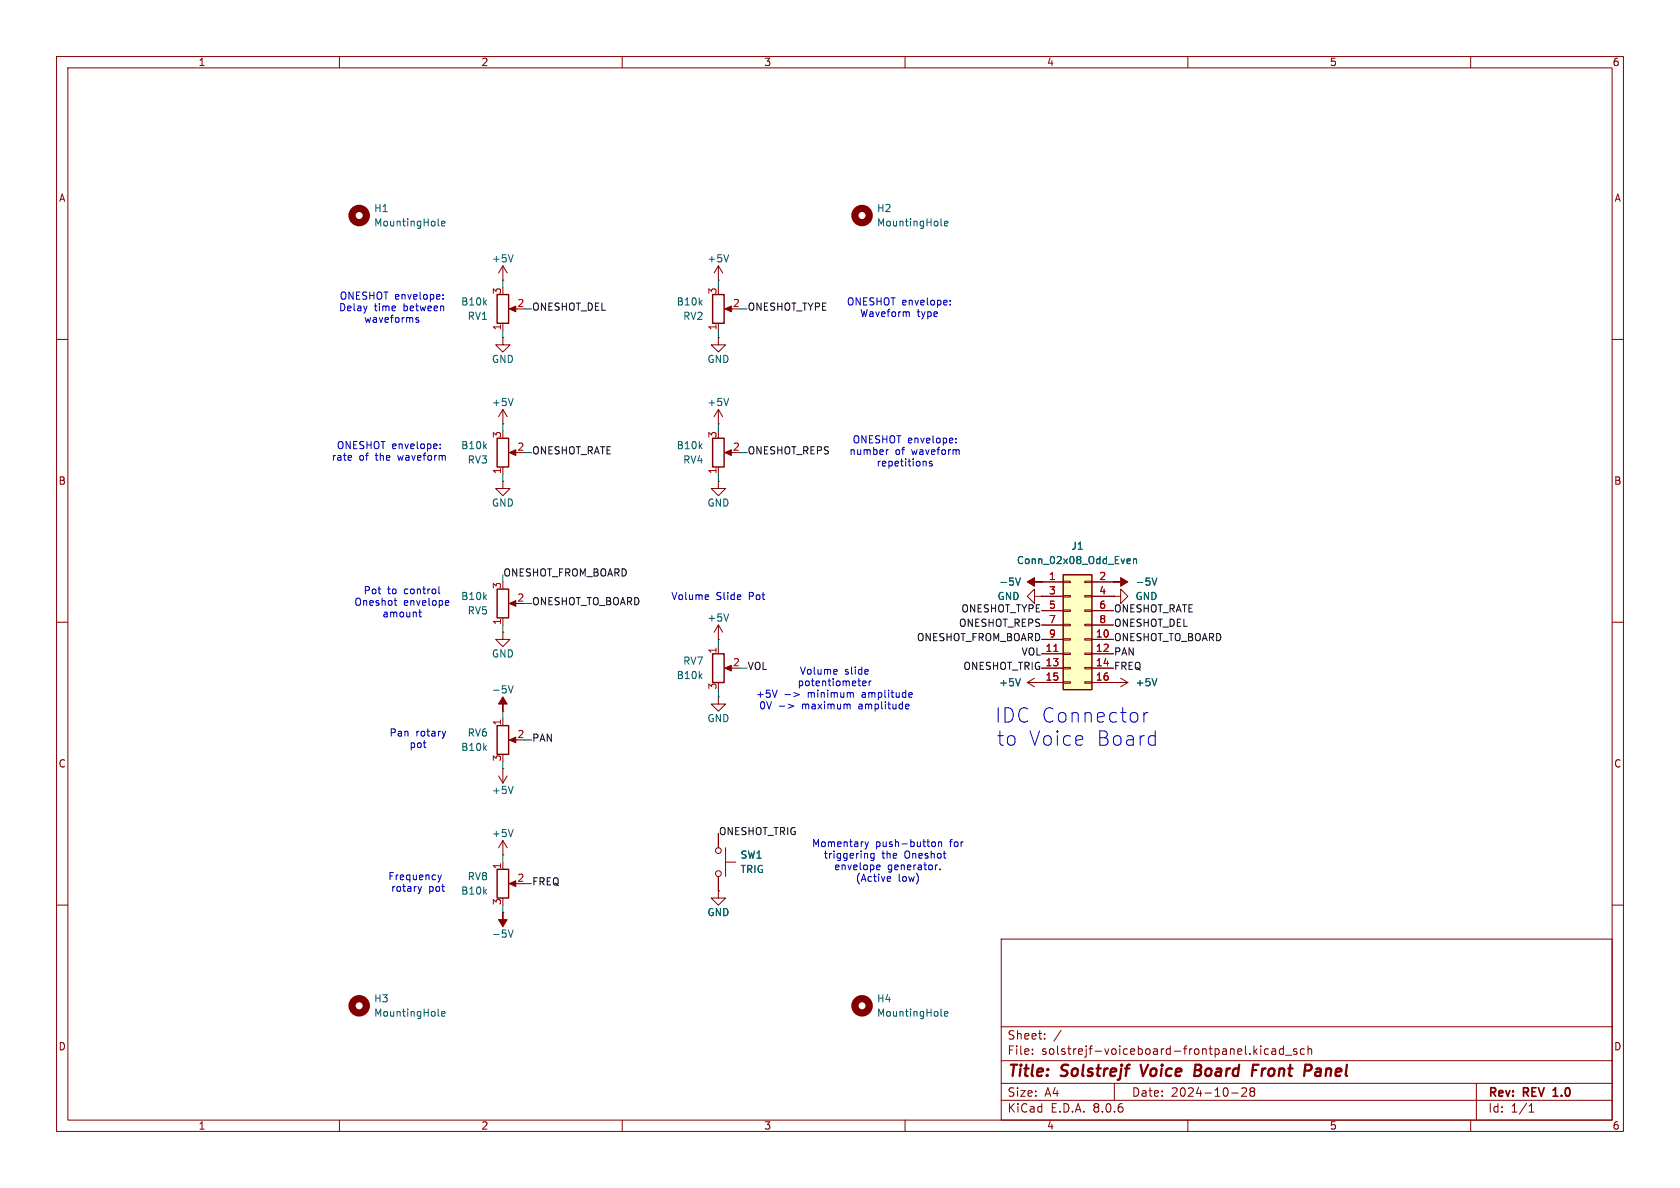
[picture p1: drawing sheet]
<svg xmlns="http://www.w3.org/2000/svg" width="297mm" height="210mm" viewBox="0 0 297 210" stroke-linecap="round" stroke-linejoin="round" font-family="sans-serif">
<g fill="none" stroke="#840000" stroke-width=".18">
<path d="M10 10h277v190h-277zM12 12h273v186h-273zM60 10v2M110 10v2M160 10v2M210 10v2M260 10v2M10 60h2M88.9 49.5h.1M88.9 59.7v1.3h1.3l-1.3 1.2-1.3-1.2h1.3M88.9 59.7h.1M88.9 47v2.5"/>
<path d="M88.9 57.2v1.2M88.9 47l-.8 1.3M88.9 47l.8 1.3M90.4 54.6h1M127 49.5h.1M127 59.7v1.3h1.3l-1.3 1.2-1.3-1.2h1.3M127 59.7h.1M127 47v2.5M127 57.2v1.2M127 47l-.8 1.3M127 47l.8 1.3M128.5 54.6h1"/>
<path d="M285 60h2M88.9 74.9h.1M88.9 72.4v2.5M88.9 72.4l-.8 1.3M88.9 72.4l.8 1.3M127 74.9h.1M127 72.4v2.5M127 72.4l-.8 1.3M127 72.4l.8 1.3M88.9 85.1v1.3h1.3l-1.3 1.2-1.3-1.2h1.3M88.9 85.1h.1M88.9 82.6v1.2"/>
<path d="M90.4 80h1M127 85.1v1.3h1.3l-1.3 1.2-1.3-1.2h1.3M127 85.1h.1M127 82.6v1.2M128.5 80h1M10 110h2M88.9 111.8v1.2h1.3l-1.3 1.3-1.3-1.3h1.3M88.9 111.8h.1M88.9 109.2v1.3M90.4 106.7h1M127 113h.1M127 110.5v2.5"/>
<path d="M127 114.3v1.3M127 110.5l-.8 1.3M127 110.5l.8 1.3M128.5 118.1h1M182.9 105.4v-1.3l-1.3 1.3 1.3 1.3v-1.3h1.2M182.9 119.9l-1.3 .8M184.1 105.4h.1M184.1 102.9h.1M196.8 105.4h1.3v-1.3l1.3 1.3-1.3 1.3v-1.3M196.8 105.4h.1M196.8 102.9h.1M198.1 119.9l1.3 .8"/>
<path d="M285 110h2M88.1 137.2l.8 1.2M88.9 135.9h.1M88.9 125.7h.1M88.9 127v1.3M88.9 135.9v2.5M89.7 137.2l-.8 1.2M90.4 130.8h1M127 123.2v1.3h1.3l-1.3 1.2-1.3-1.2h1.3M127 123.2h.1M181.6 120.7h2.5M181.6 120.7l1.3 .7"/>
<path d="M184.1 120.7h.1M196.8 120.7h.1M196.8 120.7h2.6M199.4 120.7l-1.3 .7M10 160h2M88.9 151.1h.1M88.9 148.6v2.5M88.9 152.4v1.3M88.9 148.6l-.8 1.3M88.9 148.6l.8 1.3M90.4 156.2h1M127 157.5v1.3h1.3l-1.3 1.2-1.3-1.2h1.3"/>
<path d="M127 157.5h.1M127 147.3v2.6M127 154.9v2.6M128.3 152.4h1.7M128.3 149.9v5M285 160h2M88.9 161.3h.1M177 166h108v32h-108zM60 198v2M110 198v2M160 198v2M177 194.5h108"/>
<path d="M177 191.5h108M177 187.5h108M177 181.5h108M182.5 186.3v.1M182.5 185.5v.1M184.7 183.6v.1M184.7 182.8v.1M187.6 182.1l-1.3 2M197 191.5v3M210 198v2M217.7 193.2h1.2M219.5 192.4l.6-.1 .2 .1 .1 .3-.9 1.1h.9"/>
<path d="M221.2 192.9l-.2-.2 .2-.4 .5 .1 .1 .2-.3 .3M221.2 192.9l-.2 .3v.3l.2 .3 .5-.1 .1-.2-.1-.4-.2-.2M221.2 192.9h.3M222.9 184.9v.1M222.9 185.4v1M224.2 185.5l-.4-.1-.3 .3v.4l.2 .2h.5M224.9 185.5h.6v.9M225.5 185.8h-.5a.29 .29 0 0 0-.2 .3 .29 .29 0 0 0 .2 .3l.5-.1M226.9 185.5l-.4-.1-.3 .3v.4l.1 .2h.6M226.9 184.9v1.5M227.2 186.5h1.2M229.2 185.5l-.3-.1-.2 .2v.2l.5 .2v.3h-.5"/>
<path d="M230.6 185.5l-.4-.1-.3 .3v.4l.1 .2h.6M231.2 185.5l.3-.1 .3 .1 .1 .9M231.2 184.9v1.5M260 198v2M261 191.5v6.5M270.3 196.6h.9M270.3 195.5l.4-.4v1.5"/>
<circle cx="127" cy="150.4" r=".51"/>
<circle cx="127" cy="154.4" r=".51"/>
</g>
<path d="M274.6 193.8h.8M274.7 192.6l-.1 .1" fill="none" stroke="#840000" stroke-width=".3"/>
<path d="M201.6 188.2l.5 2M211.2 189.2h.7M211.9 189.2l.3 .1M212 188.2h-.6l-.3 2 1-.1M212.1 189.1l-.2 .1M221.4 189.2h.7M221.6 188.2h.9M233.3 188.9l-.6 .1M233.3 189.4h-.5a.4 .4 0 0 0-.3 .4 .4 .4 0 0 0 .2 .4h.5" fill="none" stroke="#840000" stroke-width=".4"/>
<g fill="none" stroke="#840000" stroke-width="1.3">
<circle cx="63.5" cy="38.1" r="1.27"/>
<circle cx="63.5" cy="177.8" r="1.27"/>
<circle cx="152.4" cy="177.8" r="1.27"/>
</g>
<g fill="none" stroke="#006464" stroke-width=".18">
<path d="M77.5 39.8l.1 .1M78.1 39.5l.6-.1-.1-.2-.4-.1-.1 .2v.6h.5M90.7 45l-.4 1.3M128.8 45l-.4 1.3M90.7 70.4l-.4 1.3M128.8 70.4l-.4 1.3M128.8 108.5l-.4 1.3M179.5 102.2l.5 1.2 .4-1.2M180.4 120l-.4 1.2M203.7 102.2l.4 1.2 .4-1.2M204.5 120l-.4 1.2M89.9 121.2l.4 1.3 .4-1.3"/>
<path d="M90.7 139l-.4 1.3M90.7 146.6l-.4 1.3M77.5 179.5l.1 .1M78.1 179.2l.6-.1-.1-.2-.4-.1-.1 .2v.6h.5M89.9 164.4l.4 1.3 .4-1.3M166.4 179.5l.1 .1M167 179.2l.6-.1-.1-.2-.4-.1-.1 .2v.6h.5"/>
</g>
<g fill="#840000" stroke="#840000" stroke-width=".18">
<path d="M88.9 161.3v1.3h.8l-.8 1.2-.8-1.2h.8z"/>
<path d="M128.1 118.1l1.2-.5v1z"/>
<path d="M128.1 54.6l1.2-.5v1z"/>
<path d="M128.1 80l1.2-.5v1z"/>
<path d="M88.9 123.2l.8 1.3h-.8v1.2v-1.2h-.8z"/>
<path d="M90 130.8l1.2-.5v1z"/>
<path d="M90 80l1.2-.5v1z"/>
<path d="M90 156.2l1.2-.5v1z"/>
<path d="M90 54.6l1.2-.5v1z"/>
<path d="M90 106.7l1.2-.5v1z"/>
<path d="M196.8 102.9h1.3v-.8l1.3 .8-1.3 .7v-.7z"/>
<path d="M181.6 102.9l1.3-.8v.8h1.2h-1.2v.7z"/>
</g>
<path d="M87.9 52.1h2v5.1h-2zM126 52.1h2v5.1h-2zM87.9 77.5h2v5.1h-2zM126 77.5h2v5.1h-2zM87.9 104.1h2v5.1h-2zM126 115.6h2v5.1h-2zM87.9 128.3h2v5.1h-2zM87.9 153.7h2v5.1h-2z" fill="none" stroke="#840000" stroke-width=".25"/>
<path d="M188 101.6h5v20.3h-5z" fill="#ffffc2"/>
<g fill="none" stroke="#840000" stroke-width=".18">
<path d="M184.1 102.9h.1M184.1 105.4h.1M184.1 102.9h3.9M184.1 113h3.9M184.1 115.6h3.9M184.1 118.1h3.9M184.1 105.4h3.9M184.1 108h3.9M184.1 110.5h3.9M188 118h1.2v.2h-1.2zM188 115.4h1.2v.3h-1.2zM188 112.9h1.2v.3h-1.2z"/>
<path d="M188 110.4h1.2v.2h-1.2zM188 107.8h1.2v.3h-1.2zM188 105.3h1.2v.2h-1.2zM188 102.7h1.2v.3h-1.2zM191.8 118h1.2v.2h-1.2zM191.8 115.4h1.2v.3h-1.2zM191.8 112.9h1.2v.3h-1.2zM191.8 110.4h1.2v.2h-1.2zM191.8 107.8h1.2v.3h-1.2zM191.8 105.3h1.2v.2h-1.2zM191.8 102.7h1.2v.3h-1.2zM193 102.9h3.8"/>
<path d="M193 113h3.8M193 115.6h3.8M193 118.1h3.8M193 105.4h3.8M193 108h3.8M193 110.5h3.8M196.8 102.9h.1M196.8 105.4h.1M184.1 120.7h.1M184.1 120.7h3.9M188 120.5h1.2v.3h-1.2zM191.8 120.5h1.2v.3h-1.2z"/>
<path d="M193 120.7h3.8M196.8 120.7h.1M127 157.5h.1M127 147.3v2.6M127 154.9v2.6"/>
</g>
<path d="M188 101.6h5v20.3h-5z" fill="none" stroke="#840000" stroke-width=".25"/>
<path d="M186.3 115.2h.7" fill="none" stroke="#a90000" stroke-width=".18"/>
<path d="M166.4 39.8l.1 .1M167 39.5l.6-.1-.1-.2-.4-.1-.1 .2v.6h.5M199.4 98.8l.4 .1v.2l-.6 .1M199.8 99.6h-.4M200.4 98.9l.2-.1 .3 .1v.7M200.4 98.8v.8M179.5 102.2l.5 1.2 .4-1.2M180.4 120l-.4 1.2M203.7 102.2l.4 1.2 .4-1.2M204.5 120l-.4 1.2" fill="none" stroke="#006464" stroke-width=".18"/>
<circle cx="152.4" cy="38.1" r="1.27" fill="none" stroke="#840000" stroke-width="1.3"/>
<g fill="none" stroke="#0000c2" stroke-width=".18">
<path d="M74 56.2l-.3-.1-.2 .2 .1 .2 .4 .1v.3h-.5M78.3 52.8v.1M78.3 52.1v.1M160.7 55.2l.1 .8M168 53.8v.1M168 53.1v.2M77.8 79.2v.1M77.8 78.5v.2M156.7 79.5v.8M156.8 79.6l-.1 .1M169 78.2v.1M169 77.5v.1"/>
<path d="M169.4 79.5l.2 .2v.6M62.1 80.6l.1 .2-.7 .1M163.6 81.5l.1 .2v.7M164.8 81.6l-.3-.1-.2 .2v.2l.5 .1v.3h-.5M69.7 106.2h.5M69.8 105.7v1.1l.4 .2M74.2 107.8v1.1l.3 .2M77.6 103.7v1.1l.2 .2M78.9 106.2h.4v.3l-.6 .1M79.3 106.9l-.4 .1M125.1 105.1l.2 .3-.6 .2M125.2 105.9l-.1 .1"/>
<path d="M147.8 118.3l.2 .3-.6 .2M147.9 119.1l-.1 .1M153.4 118.4l.1 .2-.6 .2M78.8 129.3l-.3 .8M137.4 122l-.4 1.3M137.8 124.8h.9M138.8 122.8h.9M139.3 124.5l1 .3-1 .4M140.3 122.4l1 .4-1 .4M149.9 124.5l.4 .2v.6M150.8 122.5l.1 .8M152.5 120.8l.6-.1-.1-.3h-.3l-.2 .2 .1 .6h.4"/>
<path d="M153.7 120.4v.8M154 120.4l-.3 .2M160.6 125.3h-.3M160.6 124.5l.1 .3-.6 .1M160.8 122.4l.4 .1 .1 .2-.6 .1M161.2 123.2l-.4 .1M202.2 126v1.7M203 126a.65 .65 0 0 0-.8 .4M204 130l.2 .2M204.2 129.2v2.5M204.2 131.6l-.2 .1M73.9 156.7l.3 .9"/>
<path d="M74.2 157.6l-.1 .3M74.5 156.7l-.3 .9M77.4 154.7l.3 .8M77.7 155.5l-.3 .4M78 154.7l-.3 .8M152.9 148.8l.3 .9M153.2 149.7l-.3 .4M153.5 148.8l-.3 .9M154.4 150.9l-.4 .1-.1 .5 .3 .2 .3-.1M154.5 150.9v1l-.2 .2h-.3M155 153.7h.5M155 153l.4-.1 .2 .3-.6 .1"/>
<path d="M157.4 155.7l-.4 .1M157.4 155l.1 .3-.6 .1M164.8 148.9l.2-.1 .3 .1 .1 .5-.1 .2-.3 .1-.2-.2zM165.7 152.9l-.3 .2M165.9 148.9l.2-.1 .3 .1 .1 .8M165.9 148.8v.9M166.2 153.6v.2"/>
</g>
<g fill="none" stroke="#009600" stroke-width=".18">
<path d="M88.9 49.5v1.3M88.9 58.4v1.3M92.7 54.6h1.3M127 49.5v1.3M127 58.4v1.3M130.8 54.6h1.3M88.9 74.9v1.3M127 74.9v1.3M88.9 83.8v1.3M92.7 80h1.3M127 83.8v1.3M130.8 80h1.3"/>
<path d="M88.9 110.5v1.3M92.7 106.7h1.3M127 113v1.3M130.8 118.1h1.3M88.9 125.7v1.3M88.9 134.6v1.3M92.7 130.8h1.3M127 121.9v1.3M88.9 151.1v1.3M92.7 156.2h1.3M88.9 160v1.3"/>
</g>
<g font-size="3.5" fill="#0000c2">
<text x="175.9" y="128">IDC Connector</text>
<text x="176.2" y="132.1">to</text>
<text x="181.8" y="132.1">Voice</text>
<text x="193.7" y="132.1">Board</text>
</g>
<g font-size="2.8" fill="#840000">
<text x="178" y="190.9">Title:</text>
<text x="187.7" y="190.9">Solstrejf</text>
<text x="202.6" y="190.9">Voice</text>
<text x="212.8" y="190.9">Board</text>
<text x="223.8" y="190.9">Front</text>
<text x="233.8" y="190.9">Panel</text>
</g>
<g font-size="2.1" fill="#840000">
<text x="178" y="184">Sheet:</text>
<text x="178" y="186.7">File:</text>
<text x="184.1" y="186.7">solstrejf-voiceboard-frontpanel.kicad_sch</text>
<text x="178" y="196.9">KiCad</text>
<text x="178" y="194.1">Size:</text>
<text x="184.7" y="194.1">A4</text>
<text x="185.7" y="196.9">E.D.A.</text>
<text x="193.3" y="196.9">8.0.6</text>
<text x="200" y="194.1">Date:</text>
<text x="207" y="194.1">2024-10-28</text>
<text x="263" y="194.3">Rev:</text>
<text x="263" y="196.9">Id:</text>
<text x="267.1" y="196.9">1/1</text>
<text x="269.4" y="194.3">REV</text>
<text x="275.3" y="194.3">1.0</text>
</g>
<g font-size="1.8" fill="#840000">
<text x="35" y="11.9">1</text>
<text x="85" y="11.9">2</text>
<text x="135" y="11.9">3</text>
<text x="185" y="11.9">4</text>
<text x="235" y="11.9">5</text>
<text x="285" y="11.9">6</text>
<text x="10.3" y="35.9">A</text>
<text x="285.3" y="35.9">A</text>
<text x="10.3" y="85.9">B</text>
<text x="285.3" y="85.9">B</text>
<text x="10.3" y="135.9">C</text>
<text x="285.3" y="135.9">C</text>
<text x="10.3" y="185.9">D</text>
<text x="285.3" y="185.9">D</text>
<text x="35" y="199.9">1</text>
<text x="85" y="199.9">2</text>
<text x="135" y="199.9">3</text>
<text x="185" y="199.9">4</text>
<text x="235" y="199.9">5</text>
<text x="285" y="199.9">6</text>
</g>
<g font-size="1.8" fill="#006464">
<text x="66" y="37.7">H1</text>
<text x="66" y="40.2">MountingHole</text>
<text x="154.9" y="37.7">H2</text>
<text x="154.9" y="40.2">MountingHole</text>
<text x="86.9" y="46.6">+5V</text>
<text x="125" y="46.6">+5V</text>
<text x="81.4" y="54.2">B10k</text>
<text x="82.6" y="56.7">RV1</text>
<text x="119.5" y="54.2">B10k</text>
<text x="120.7" y="56.7">RV2</text>
<text x="86.9" y="64.4">GND</text>
<text x="125" y="64.4">GND</text>
<text x="86.9" y="72">+5V</text>
<text x="125" y="72">+5V</text>
<text x="81.4" y="79.6">B10k</text>
<text x="82.6" y="82.1">RV3</text>
<text x="119.5" y="79.6">B10k</text>
<text x="120.7" y="82.1">RV4</text>
<text x="86.9" y="89.8">GND</text>
<text x="125" y="89.8">GND</text>
<text x="179.7" y="99.9">Conn_02x08_Odd_Even</text>
<text x="189.3" y="97.4">J1</text>
<text x="81.4" y="106.3">B10k</text>
<text x="176.3" y="106.3">GND</text>
<text x="176.5" y="103.7">-5V</text>
<text x="200.6" y="106.3">GND</text>
<text x="200.7" y="103.7">-5V</text>
<text x="82.6" y="108.8">RV5</text>
<text x="125" y="110.1">+5V</text>
<text x="86.9" y="116.4">GND</text>
<text x="120.7" y="117.7">RV7</text>
<text x="86.9" y="122.8">-5V</text>
<text x="119.5" y="120.2">B10k</text>
<text x="176.5" y="121.5">+5V</text>
<text x="200.7" y="121.5">+5V</text>
<text x="82.6" y="130.4">RV6</text>
<text x="125" y="127.9">GND</text>
<text x="81.4" y="132.9">B10k</text>
<text x="86.9" y="140.6">+5V</text>
<text x="86.9" y="148.2">+5V</text>
<text x="82.6" y="155.8">RV8</text>
<text x="130.8" y="152">SW1</text>
<text x="130.8" y="154.5">TRIG</text>
<text x="81.4" y="158.3">B10k</text>
<text x="86.9" y="166">-5V</text>
<text x="125" y="162.2">GND</text>
<text x="66" y="177.4">H3</text>
<text x="66" y="179.9">MountingHole</text>
<text x="154.9" y="177.4">H4</text>
<text x="154.9" y="179.9">MountingHole</text>
</g>
<g font-size="1.8" fill="#0000c2">
<text x="60" y="53.2">ONESHOT envelope:</text>
<text x="59.8" y="55.2">Delay</text>
<text x="64.3" y="57.3">waveforms</text>
<text x="66.1" y="55.2">time</text>
<text x="71.4" y="55.2">between</text>
<text x="149.6" y="54.2">ONESHOT envelope:</text>
<text x="151.9" y="56.2">Waveform</text>
<text x="162.1" y="56.2">type</text>
<text x="58.5" y="81.6">rate</text>
<text x="59.4" y="79.6">ONESHOT envelope:</text>
<text x="63.5" y="81.6">of</text>
<text x="66.5" y="81.6">the</text>
<text x="70.6" y="81.6">waveform</text>
<text x="150.1" y="80.6">number</text>
<text x="150.6" y="78.6">ONESHOT envelope:</text>
<text x="154.9" y="82.7">repetitions</text>
<text x="158.2" y="80.6">of</text>
<text x="161.3" y="80.6">waveform</text>
<text x="62.6" y="107.3">Oneshot</text>
<text x="64.2" y="105.2">Pot</text>
<text x="68.5" y="105.2">to</text>
<text x="71.3" y="107.3">envelope</text>
<text x="71.5" y="105.2">control</text>
<text x="118.6" y="106.3">Volume</text>
<text x="126.6" y="106.3">Slide</text>
<text x="132.5" y="106.3">Pot</text>
<text x="67.5" y="109.3">amount</text>
<text x="141.3" y="119.5">Volume</text>
<text x="149.3" y="119.5">slide</text>
<text x="133.5" y="123.6">+5V</text>
<text x="134.1" y="125.6">0V</text>
<text x="140.9" y="121.5">potentiometer</text>
<text x="141.9" y="125.6">maximum</text>
<text x="142.9" y="123.6">minimum</text>
<text x="152.1" y="125.6">amplitude</text>
<text x="152.6" y="123.6">amplitude</text>
<text x="68.8" y="130.4">Pan</text>
<text x="73.5" y="130.4">rotary</text>
<text x="72.3" y="132.4">pot</text>
<text x="143.4" y="149.9">Momentary</text>
<text x="154.8" y="149.9">push-button</text>
<text x="168" y="149.9">for</text>
<text x="68.6" y="155.8">Frequency</text>
<text x="145.5" y="152">triggering</text>
<text x="147.4" y="154">envelope</text>
<text x="155.9" y="152">the</text>
<text x="156.9" y="154">generator.</text>
<text x="160" y="152">Oneshot</text>
<text x="69" y="157.8">rotary</text>
<text x="75.8" y="157.8">pot</text>
<text x="151.2" y="156.1">(Active</text>
<text x="158.8" y="156.1">low)</text>
</g>
<g font-size="1.8" fill="#a90000">
<text x="88.6" y="52.1" transform="rotate(-90 88.6 52.1)">3</text>
<text x="126.7" y="52.1" transform="rotate(-90 126.7 52.1)">3</text>
<text x="88.6" y="58.5" transform="rotate(-90 88.6 58.5)">1</text>
<text x="91.4" y="54.4">2</text>
<text x="126.7" y="58.5" transform="rotate(-90 126.7 58.5)">1</text>
<text x="129.5" y="54.4">2</text>
<text x="88.6" y="77.5" transform="rotate(-90 88.6 77.5)">3</text>
<text x="126.7" y="77.5" transform="rotate(-90 126.7 77.5)">3</text>
<text x="88.6" y="83.9" transform="rotate(-90 88.6 83.9)">1</text>
<text x="91.4" y="79.8">2</text>
<text x="126.7" y="83.9" transform="rotate(-90 126.7 83.9)">1</text>
<text x="129.5" y="79.8">2</text>
<text x="88.6" y="104.2" transform="rotate(-90 88.6 104.2)">3</text>
<text x="91.4" y="106.4">2</text>
<text x="185.3" y="102.6">1</text>
<text x="185.3" y="105.2">3</text>
<text x="185.3" y="107.7">5</text>
<text x="194.2" y="102.6">2</text>
<text x="194.2" y="105.2">4</text>
<text x="194.2" y="107.7">6</text>
<text x="88.6" y="110.6" transform="rotate(-90 88.6 110.6)">1</text>
<text x="185.3" y="110.2">7</text>
<text x="185.3" y="112.8">9</text>
<text x="193.6" y="112.8">10</text>
<text x="194.2" y="110.2">8</text>
<text x="126.7" y="115.6" transform="rotate(-90 126.7 115.6)">1</text>
<text x="129.5" y="117.9">2</text>
<text x="184.7" y="115.3">11</text>
<text x="184.7" y="117.9">13</text>
<text x="193.6" y="115.3">12</text>
<text x="193.6" y="117.9">14</text>
<text x="126.7" y="122" transform="rotate(-90 126.7 122)">3</text>
<text x="184.7" y="120.4">15</text>
<text x="193.6" y="120.4">16</text>
<text x="88.6" y="128.3" transform="rotate(-90 88.6 128.3)">1</text>
<text x="91.4" y="130.6">2</text>
<text x="88.6" y="134.7" transform="rotate(-90 88.6 134.7)">3</text>
<text x="88.6" y="153.7" transform="rotate(-90 88.6 153.7)">1</text>
<text x="91.4" y="156">2</text>
<text x="88.6" y="160.1" transform="rotate(-90 88.6 160.1)">3</text>
</g>
<g font-size="1.8" fill="#0f0f0f">
<text x="94" y="55.1">ONESHOT_DEL</text>
<text x="132.1" y="55.1">ONESHOT_TYPE</text>
<text x="94" y="80.5">ONESHOT_RATE</text>
<text x="132.1" y="80.5">ONESHOT_REPS</text>
<text x="94" y="107.2">ONESHOT_TO_BOARD</text>
<text x="162" y="113.5">ONESHOT_FROM_BOARD</text>
<text x="169.4" y="111">ONESHOT_REPS</text>
<text x="169.9" y="108.5">ONESHOT_TYPE</text>
<text x="196.8" y="108.5">ONESHOT_RATE</text>
<text x="196.8" y="111">ONESHOT_DEL</text>
<text x="196.8" y="113.5">ONESHOT_TO_BOARD</text>
<text x="132.1" y="118.6">VOL</text>
<text x="170.2" y="118.6">ONESHOT_TRIG</text>
<text x="180.5" y="116.1">VOL</text>
<text x="196.8" y="116.1">PAN</text>
<text x="196.8" y="118.6">FREQ</text>
<text x="94" y="131.3">PAN</text>
<text x="127" y="147.8">ONESHOT_TRIG</text>
<text x="94" y="156.7">FREQ</text>
</g>
<text font-size="1.8" fill="#009600" x="88.9" y="102.1">ONESHOT_FROM_BOARD</text>
</svg>
